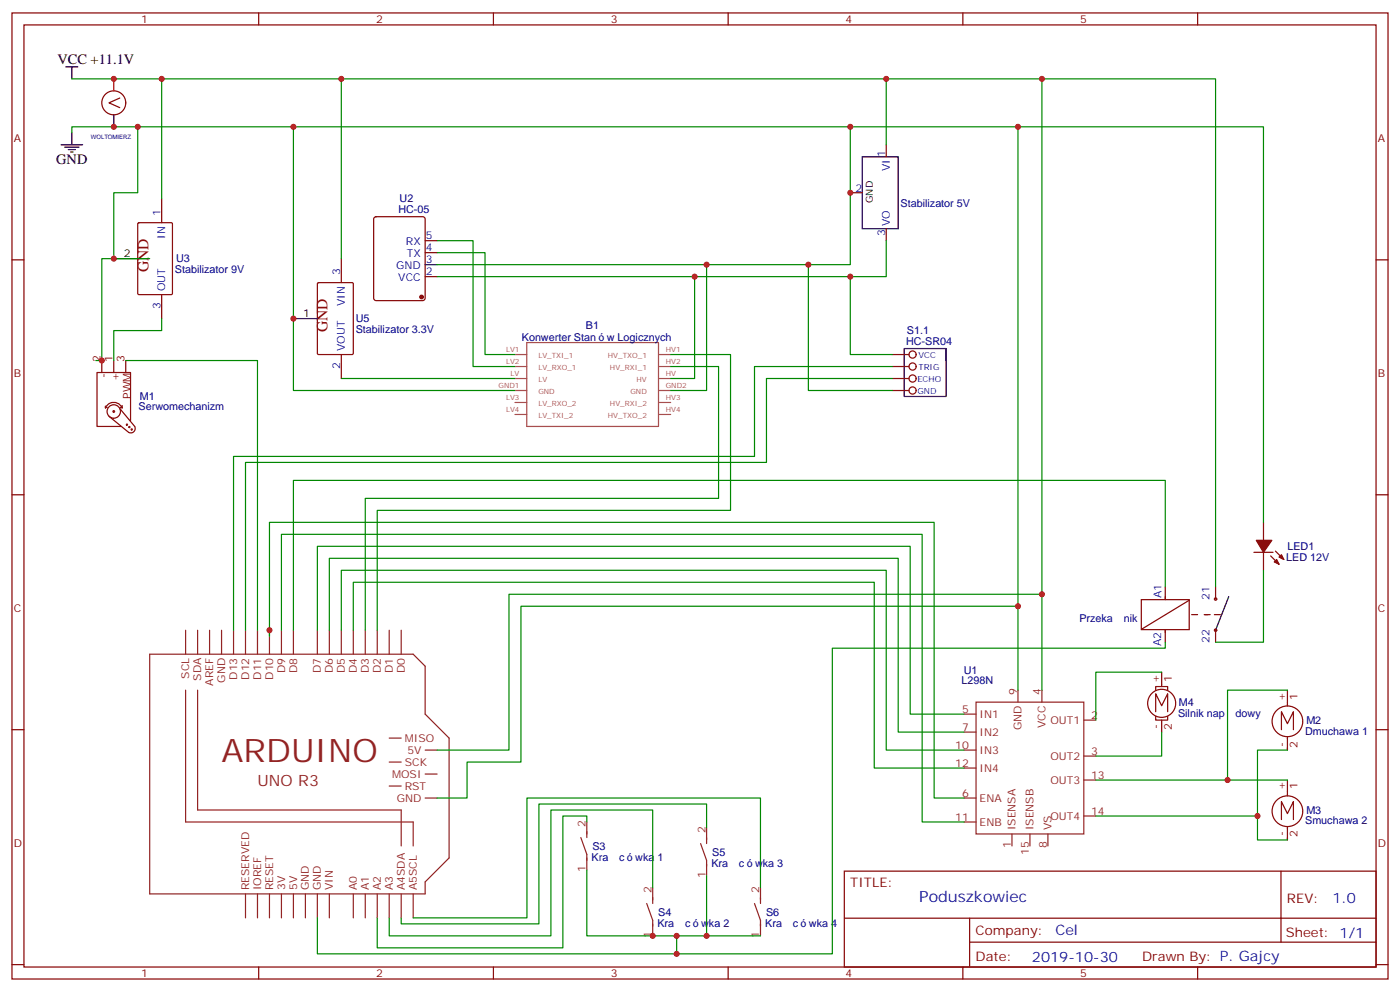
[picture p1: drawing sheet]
<svg xmlns="http://www.w3.org/2000/svg" width="412mm" height="292mm" viewBox="0 0 412 292" stroke-linecap="round" stroke-linejoin="round" font-family="sans-serif">
<g fill="none" stroke="#870000" stroke-width=".35">
<path d="M3.5 3.8h405.4v284.3h-405.4zM7.1 7.3h398.2v277.3h-398.2zM76.2 3.8v3.5M145.3 3.8v3.5M214.5 3.8v3.5M283.6 3.8v3.5M352.8 3.8v3.5M35.3 28.9l-3.2 1.4 3.2 1.4M47.6 58.5v7M250.5 56.7h3.5M261.1 42.6v3.5M3.5 76.5h3.6"/>
<path d="M40.6 65.7l.3-.2h9.5l.4 .2v20.7l-.2 .3h-9.7l-.3-.2zM100.5 76.1v7.1M110.3 64l.5-.2h13.7l.7 .4v23.6l-.4 .6-14 .1-.7-.5v-23.5zM125.2 74.4h3.6M125.2 70.8h3.6M261.1 67.3v3.5M405.3 76.5h3.6M47.6 86.7v7.1M93.5 83.4l.3-.2h9.9l.3 .2 .1 20.6-.2 .3-10.1 .1-.3-.2zM125.2 81.4h3.6M100.5 104.4v7M262.8 114.9h5"/>
<path d="M262.8 111.4h5M262.8 107.9h5M262.8 104.4h5M3.5 145.6h3.6M372.2 153.7v5.3M405.3 145.6h3.6M336.2 176.5h14.1v8.8h-14.1zM343.3 175.6v.9M343.3 172.8v3.5M350.3 176.7l-13.9 8.4M358.1 172.8v3.5M369.4 162.6h5.6"/>
<path d="M372.2 162.6v5.3M374.3 163.6l2.5 2.5M375.7 162.2l2.5 2.5M343.3 185.3v.9M343.3 185.5v3.5M351 180.9h1.8M354.7 180.9h1.8M354.9 180.9h.9M357.7 180.9h1.8M358.1 185.5v3.5M3.5 214.8h3.6M405.3 214.8h3.6"/>
<path d="M248.7 256.4h156.6v28.2h-156.6zM377.3 256.4v20.9M248.7 270.2h156.5M285.6 277.3h119.6M285.6 270.2v14.2M3.5 283.9h3.6M76.2 284.6v3.5M145.3 284.6v3.5M214.5 284.6v3.5M283.6 284.6v3.5M352.8 284.6v3.5M405.3 283.9h3.6"/>
<circle cx="33.5" cy="30.3" r="3.5"/>
<circle cx="268.8" cy="114.9" r="1.06"/>
<circle cx="268.8" cy="111.4" r="1.06"/>
<circle cx="268.8" cy="104.4" r="1.06"/>
<circle cx="268.8" cy="107.9" r="1.06"/>
<circle cx="358.1" cy="176.3" r=".35"/>
<circle cx="358.1" cy="185.5" r=".35"/>
</g>
<g fill="none" stroke="#8c2424" stroke-width=".35">
<path d="M44.1 192.5h77.6l3.5 3.6v14.1l7.1 7v35.3l-7.1 7.1v3.5h-81.1zM54.7 185.5v7M58.2 185.5v7M61.7 185.5v7M65.3 185.5v7M68.8 185.5v7M72.3 185.5v7M75.8 185.5v7M79.4 185.5v7M82.9 185.5v7M86.4 185.5v7M93.5 185.5v7"/>
<path d="M97 185.5v7M100.5 185.5v7M104.1 185.5v7M107.6 185.5v7M111.1 185.5v7M114.7 185.5v7M118.2 185.5v7M54.7 203.1v38.8h67v7.1M58.2 203.1v35.3h60v10.6M114.7 217.2h3.5M284 210.2h3.5M284 215.5h3.5"/>
<path d="M287.5 206.7h31.8v38.8h-31.8zM299.9 203.1v3.6M306.9 203.1v3.6M319.3 211.9h3.5M114.7 224.3h3.5M114.7 231.4h3.5M125.2 234.9h3.6M125.2 220.8h3.6M125.2 227.8h3.6M284 234.9h3.5M284 220.8h3.5M284 226.1h3.5"/>
<path d="M319.3 222.5h3.5M319.3 229.6h3.5M171.1 246.5l1.8 5v4.5M172.9 241.9v4.6M206.4 248.3l1.7 4.9v4.6M208.1 243.7v4.6M284 241.9h3.5M298.1 245.5v3.5M303.4 245.5v3.5M308.7 245.5v3.5M319.3 240.2h3.5M72.3 263.1v7.1"/>
<path d="M75.8 263.1v7.1M79.4 263.1v7.1M82.9 263.1v7.1M86.4 263.1v7.1M90 263.1v7.1M93.5 263.1v7.1M97 263.1v7.1M104.1 263.1v7.1M107.6 263.1v7.1M111.1 263.1v7.1M114.7 263.1v7.1M118.2 263.1v7.1"/>
<path d="M121.7 263.1v7.1M190.5 265.9l1.8 5v4.5M192.3 261.3v4.6M222.2 265.9l1.8 5v4.5M224 261.3v4.6"/>
</g>
<g fill="none" stroke="#000" stroke-width=".35">
<path d="M19.4 19.7h3.5M21.2 19.7v3.5M21.2 39.1v3.5M33.5 33.8v3.5M18 42.6h6.3M19 43.3h4.3M20.1 44h2.1M20.8 44.7h.7M254 46.1h10.6v21.2h-10.6zM33.5 76.1h7.1M125.2 77.9h3.6M86.4 93.8h7.1"/>
<path d="M278.7 102.6v14.1h-12.4v-14.1h12.4v3.5M361.9 175.6l-3.8 9.9"/>
</g>
<g fill="#870000" stroke="#870000" stroke-width=".35">
<path d="M375.4 165.4l.7-.7 .7 1.4z"/>
<path d="M376.8 164l.7-.7 .7 1.4z"/>
<path d="M370.1 159h4.5l-2.4 3.6z"/>
<circle cx="124.2" cy="87.4" r=".53"/>
</g>
<g fill="none" stroke="#a64a4a" stroke-width=".35">
<path d="M151.7 104.4h3.5M151.7 107.9h3.5M151.7 111.4h3.5M151.7 114.9h3.5M151.7 118.5h3.5M155.2 100.8h38.8v24.7h-38.8zM194.1 104.4h3.5M194.1 107.9h3.5M194.1 111.4h3.5M194.1 114.9h3.5M194.1 118.5h3.5M151.7 122h3.5"/>
<path d="M194.1 122h3.5"/>
</g>
<g fill="none" stroke="#850000" stroke-width=".35">
<path d="M30 106.1v3.5M31 119.5v.6M31.6 119.9l-.6 .2M33.5 106.1v3.5M35.5 119.9l.5 .2M36 119.3v.8M37 106.1v3.5M33.3 123.1a1.98 1.98 0 0 1-1.4-3.1 1.98 1.98 0 0 1 3.3 .2 1.98 1.98 0 0 1-1.7 2.9M33.4 121.3l.1-.4 .3 .2-.3 .3M35.3 120.2l4.4 5.3a1.31 1.31 0 0 1-.3 1.5 1.31 1.31 0 0 1-1.5 .3l-5.8-4.8M36 120.1a2.68 2.68 0 0 0-2.5-1.7 2.68 2.68 0 0 0-2.5 1.7M37.3 125.1l.1-.3 .2 .2-.2 .2"/>
<path d="M38 125.8l.1-.3 .2 .2-.2 .2M38.5 123.8v-14.2h-9.9v15.9h7M38.7 126.5l.1-.3 .2 .2-.2 .2M342.2 197.8v4.3M340.4 210.9v1h3.6v-1M340.4 203.1v-1h3.6v1M340.4 209.5v-5.3l1.8 3.5 1.8-3.5v5.3M342.2 211.9v3.6M346.3 207a4.1 4.1 0 0 0-5.9-3.7 4.1 4.1 0 0 0-.8 6.9 4.1 4.1 0 0 0 6.6-2.2l.1-.8M377.5 214.8v-5.3l1.7 3.5 1.8-3.5v5.3M379.2 203.1v4.7M379.2 216.8v4"/>
<path d="M383.8 212.3a4.5 4.5 0 0 0-6.5-4.1 4.5 4.5 0 0 0-.9 7.6 4.5 4.5 0 0 0 7.2-2.5l.1-.8M379.2 229.6v4.6M383.8 238.8a4.5 4.5 0 0 0-6.5-4.1 4.5 4.5 0 0 0-.9 7.6 4.5 4.5 0 0 0 7.2-2.6l.1-.7M377.5 241.2v-5.3l1.7 3.6 1.8-3.6v5.3M379.2 243.3v3.9"/>
</g>
<path d="M33.5 23.2v3.5" fill="none" stroke="#f00" stroke-width=".35"/>
<g fill="none" stroke="#008700" stroke-width=".35">
<path d="M21.2 23.2h285.7v179.9M21.2 39.1v-1.8h278.7v165.8M40.6 37.3v19.4h-7.1v19.4h10.6M47.6 23.2v35.3M86.4 37.3v77.6h65.3M100.5 23.2v52.9M250.5 37.3v40.6h-121.7M261.1 23.2v19.4M299.9 37.3h72.3v116.4M306.9 23.2h51.2v149.6M33.5 76.1h-3.5v30h-1.8M128.8 70.8h10.5v37.1h12.4"/>
<path d="M128.8 74.4h14.1v30h8.8M208.1 77.9v37h-10.5M238.1 77.9v37h24.7M261.1 70.8v10.6h-132.3M47.6 93.8v3.5h-14.1v8.8M204.6 81.4v30h-7M250.5 81.4v23h12.3M37 106.1h38.8v79.4M100.5 111.4h51.2M197.6 104.4h17.6v45.8h-104.1v35.3M197.6 107.9h14.1v38.8h-104.1v38.8M262.8 107.9h-40.6v26.4h-153.4v51.2"/>
<path d="M262.8 111.4h-37v24.7h-153.5v49.4M299.9 178.4h-146.4v45.9h-15.9v10.6h-8.8M306.9 174.9h-157v45.9h-21.1M343.3 172.8v-31.4h-256.9v44.1M372.2 167.9v21.1h-14.1M79.4 187.3v-33.6h195.8v81.2h8.8M82.9 185.5v-28.2h188.7v84.6h12.4M93.5 185.5v-24.7h174.6v49.4h15.9M97 185.5v-21.2h167.6v51.2h19.4M100.5 185.5v-17.6h160.6v52.9h22.9M104.1 185.5v-14.1h153.4v54.7h26.5M342.2 197.8h-19.4v14.1"/>
<path d="M343.3 189v1.8h-98.1v89.9h-45.9M342.2 215.5v7h-19.4M379.2 203.1h-17.6v26.5h-38.8M361.6 229.6h17.6M379.2 220.8h-8.8v19.4M172.9 256v19.4h51.1M172.9 241.9v-1.7h-7.1v38.8h-54.7v-8.8M208.1 243.7v-7.1h-49.4v35.3h-40.5v-1.7M208.1 257.8v17.6M322.8 240.2h47.6v7h8.8M93.5 270.2v10.5h105.8v-5.3M192.3 261.3v-22.9h-30v37h-47.6v-5.2"/>
<path d="M224 261.3v-26.4h-68.8v35.3h-33.5"/>
</g>
<g fill="#c00">
<circle cx="33.5" cy="23.2" r=".88"/>
<circle cx="33.5" cy="37.3" r=".88"/>
<circle cx="47.6" cy="23.2" r=".88"/>
<circle cx="261.1" cy="23.2" r=".88"/>
<circle cx="40.6" cy="37.3" r=".88"/>
<circle cx="33.5" cy="76.1" r=".88"/>
<circle cx="30" cy="106.1" r=".88"/>
<circle cx="100.5" cy="23.2" r=".88"/>
<circle cx="86.4" cy="37.3" r=".88"/>
<circle cx="86.4" cy="93.8" r=".88"/>
<circle cx="250.5" cy="37.3" r=".88"/>
<circle cx="250.5" cy="56.7" r=".88"/>
<circle cx="204.6" cy="81.4" r=".88"/>
<circle cx="208.1" cy="77.9" r=".88"/>
<circle cx="208.1" cy="275.4" r=".88"/>
<circle cx="192.3" cy="275.4" r=".88"/>
<circle cx="361.6" cy="229.6" r=".88"/>
<circle cx="370.4" cy="240.2" r=".88"/>
<circle cx="250.5" cy="81.4" r=".88"/>
<circle cx="238.1" cy="77.9" r=".88"/>
<circle cx="79.4" cy="185.5" r=".88"/>
<circle cx="306.9" cy="174.9" r=".88"/>
<circle cx="299.9" cy="178.4" r=".88"/>
<circle cx="199.3" cy="275.4" r=".88"/>
<circle cx="306.9" cy="23.2" r=".88"/>
<circle cx="299.9" cy="37.3" r=".88"/>
<circle cx="199.3" cy="280.7" r=".88"/>
</g>
<text font-size="9.5" fill="#8d2323" x="65.3" y="224.3">ARDUINO</text>
<g font-size="4.6" fill="#800">
<text x="43.7" y="80.2" transform="rotate(-90 43.7 80.2)">GND</text>
<text x="96.5" y="97.8" transform="rotate(-90 96.5 97.8)">GND</text>
</g>
<text font-size="4.6" fill="#8d2323" x="75.8" y="231.4">UNO R3</text>
<text font-size="4.6" fill="#00f" x="270.8" y="265.4">Poduszkowiec</text>
<g font-size="4.2">
<text x="16.9" y="19">VCC +11.1V</text>
<text x="16.6" y="48.3">GND</text>
</g>
<g font-size="4.2" fill="#00f">
<text x="392.5" y="265.7">1.0</text>
<text x="310.9" y="275.2">Cel</text>
<text x="304" y="283">2019-10-30</text>
</g>
<g font-size="3.9" fill="#800">
<text x="250.5" y="261">TITLE:</text>
<text x="379.1" y="265.7">REV:</text>
<text x="287.4" y="275.2">Company:</text>
<text x="378.7" y="275.8">Sheet: 1/1</text>
<text x="287.4" y="282.9">Date:</text>
<text x="336.4" y="282.9">Drawn By: P. Gajcy</text>
</g>
<g font-size="3.2" fill="#800">
<text x="41.6" y="6.8">1</text>
<text x="110.8" y="6.8">2</text>
<text x="179.9" y="6.8">3</text>
<text x="249.1" y="6.8">4</text>
<text x="318.2" y="6.8">5</text>
<text x="4.1" y="41.9">A</text>
<text x="405.9" y="41.9">A</text>
<text x="4.1" y="111.1">B</text>
<text x="405.9" y="111.1">B</text>
<text x="4.1" y="180.2">C</text>
<text x="405.9" y="180.2">C</text>
<text x="4.1" y="249.3">D</text>
<text x="405.9" y="249.3">D</text>
<text x="41.6" y="287.6">1</text>
<text x="110.8" y="287.6">2</text>
<text x="179.9" y="287.6">3</text>
<text x="249.1" y="287.6">4</text>
<text x="318.2" y="287.6">5</text>
</g>
<g font-size="3.2" fill="#00f">
<text x="260.7" y="46.1" transform="rotate(-90 260.7 46.1)">1</text>
<text x="262.1" y="50.4" transform="rotate(-90 262.1 50.4)">VI</text>
<text x="252" y="56.4">2</text>
<text x="47.3" y="63.4" transform="rotate(-90 47.3 63.4)">1</text>
<text x="48.7" y="70.3" transform="rotate(-90 48.7 70.3)">IN</text>
<text x="125.4" y="70.5">5</text>
<text x="260.7" y="69.3" transform="rotate(-90 260.7 69.3)">3</text>
<text x="262.1" y="66.6" transform="rotate(-90 262.1 66.6)">VO</text>
<text x="119.5" y="72.2">RX</text>
<text x="119.8" y="75.8">TX</text>
<text x="125.4" y="77.5">3</text>
<text x="125.4" y="74">4</text>
<text x="100.2" y="81.1" transform="rotate(-90 100.2 81.1)">3</text>
<text x="116.6" y="79.3">GND</text>
<text x="117.3" y="82.8">VCC</text>
<text x="125.4" y="81.1">2</text>
<text x="48.7" y="85.7" transform="rotate(-90 48.7 85.7)">OUT</text>
<text x="47.3" y="90.8" transform="rotate(-90 47.3 90.8)">3</text>
<text x="101.6" y="90.1" transform="rotate(-90 101.6 90.1)">VIN</text>
<text x="101.6" y="103.3" transform="rotate(-90 101.6 103.3)">VOUT</text>
<text x="100.2" y="108.5" transform="rotate(-90 100.2 108.5)">2</text>
<text x="342.1" y="176.1" transform="rotate(-90 342.1 176.1)">A1</text>
<text x="356.3" y="176.7" transform="rotate(-90 356.3 176.7)">21</text>
<text x="342.1" y="190.1" transform="rotate(-90 342.1 190.1)">A2</text>
<text x="356.3" y="189.3" transform="rotate(-90 356.3 189.3)">22</text>
</g>
<g font-size="3.2" fill="#000080">
<text x="117.7" y="59.5">U2</text>
<text x="117.3" y="62.7">HC-05</text>
<text x="265.3" y="61">Stabilizator 5V</text>
<text x="51.9" y="77.2">U3</text>
<text x="51.5" y="80.4">Stabilizator 9V</text>
<text x="104.8" y="94.9">U5</text>
<text x="104.8" y="98.1">Stabilizator 3.3V</text>
<text x="153.7" y="100.3">Konwerter Stan</text>
<text x="172.6" y="96.8">B1</text>
<text x="178.8" y="100.3">w Logicznych</text>
<text x="266.9" y="101.5">HC-SR04</text>
<text x="267.2" y="98.3">S1.1</text>
<text x="41.2" y="117.6">M1</text>
<text x="40.8" y="120.8">Serwomechanizm</text>
<text x="379.2" y="161.9">LED1</text>
<text x="378.9" y="165">LED 12V</text>
<text x="318" y="183">Przeka</text>
<text x="331" y="183">nik</text>
<text x="283.3" y="201.4">L298N</text>
<text x="283.9" y="198.2">U1</text>
<text x="347.3" y="207.8">M4</text>
<text x="347" y="211">Silnik nap</text>
<text x="364" y="211">dowy</text>
<text x="384.8" y="213">M2</text>
<text x="384.5" y="216.2">Dmuchawa 1</text>
<text x="384.8" y="239.5">M3</text>
<text x="384.5" y="242.6">Smuchawa 2</text>
<text x="174.5" y="250.1">S3</text>
<text x="209.8" y="251.9">S5</text>
<text x="174.3" y="253.3">Kra</text>
<text x="182.4" y="253.3">c</text>
<text x="187.1" y="253.3">wka 1</text>
<text x="209.5" y="255.1">Kra</text>
<text x="217.7" y="255.1">c</text>
<text x="222.4" y="255.1">wka 3</text>
<text x="193.9" y="269.5">S4</text>
<text x="225.7" y="269.5">S6</text>
<text x="193.7" y="272.7">Kra</text>
<text x="201.8" y="272.7">c</text>
<text x="206.5" y="272.7">wka 2</text>
<text x="225.4" y="272.7">Kra</text>
<text x="233.5" y="272.7">c</text>
<text x="238.3" y="272.7">wka 4</text>
</g>
<g font-size="3.2">
<text x="36.4" y="75.8">2</text>
<text x="89.4" y="93.4">1</text>
</g>
<g font-size="3.2" fill="#840000">
<text x="29.6" y="106.5" transform="rotate(-90 29.6 106.5)">2</text>
<text x="33.2" y="106.5" transform="rotate(-90 33.2 106.5)">1</text>
<text x="36.7" y="106.5" transform="rotate(-90 36.7 106.5)">3</text>
<text x="31.5" y="111.1" transform="rotate(-90 31.5 111.1)">-</text>
<text x="35" y="112.3" transform="rotate(-90 35 112.3)">+</text>
<text x="38.5" y="117.4" transform="rotate(-90 38.5 117.4)">PWM</text>
<text x="341.5" y="200.9" transform="rotate(-90 341.5 200.9)">+</text>
<text x="345.2" y="200.6" transform="rotate(-90 345.2 200.6)">1</text>
<text x="378.5" y="206.2" transform="rotate(-90 378.5 206.2)">+</text>
<text x="382.2" y="205.9" transform="rotate(-90 382.2 205.9)">1</text>
<text x="341.5" y="214.4" transform="rotate(-90 341.5 214.4)">-</text>
<text x="345.2" y="214.7" transform="rotate(-90 345.2 214.7)">2</text>
<text x="378.5" y="219.7" transform="rotate(-90 378.5 219.7)">-</text>
<text x="382.2" y="220" transform="rotate(-90 382.2 220)">2</text>
<text x="378.5" y="232.6" transform="rotate(-90 378.5 232.6)">+</text>
<text x="382.2" y="232.4" transform="rotate(-90 382.2 232.4)">1</text>
<text x="378.5" y="246.2" transform="rotate(-90 378.5 246.2)">-</text>
<text x="382.2" y="246.5" transform="rotate(-90 382.2 246.5)">2</text>
</g>
<g font-size="3.2" fill="#8d2323">
<text x="55.7" y="199.8" transform="rotate(-90 55.7 199.8)">SCL</text>
<text x="59.3" y="200.4" transform="rotate(-90 59.3 200.4)">SDA</text>
<text x="62.8" y="201.8" transform="rotate(-90 62.8 201.8)">AREF</text>
<text x="66.3" y="200.9" transform="rotate(-90 66.3 200.9)">GND</text>
<text x="69.8" y="200.1" transform="rotate(-90 69.8 200.1)">D13</text>
<text x="73.4" y="200.1" transform="rotate(-90 73.4 200.1)">D12</text>
<text x="76.9" y="200.1" transform="rotate(-90 76.9 200.1)">D11</text>
<text x="80.4" y="200.1" transform="rotate(-90 80.4 200.1)">D10</text>
<text x="84" y="198.1" transform="rotate(-90 84 198.1)">D9</text>
<text x="87.5" y="198.1" transform="rotate(-90 87.5 198.1)">D8</text>
<text x="94.5" y="198.1" transform="rotate(-90 94.5 198.1)">D7</text>
<text x="98.1" y="198.1" transform="rotate(-90 98.1 198.1)">D6</text>
<text x="101.6" y="198.1" transform="rotate(-90 101.6 198.1)">D5</text>
<text x="105.1" y="198.1" transform="rotate(-90 105.1 198.1)">D4</text>
<text x="108.7" y="198.1" transform="rotate(-90 108.7 198.1)">D3</text>
<text x="112.2" y="198.1" transform="rotate(-90 112.2 198.1)">D2</text>
<text x="115.7" y="198.1" transform="rotate(-90 115.7 198.1)">D1</text>
<text x="119.2" y="198.1" transform="rotate(-90 119.2 198.1)">D0</text>
<text x="283.4" y="209.8">5</text>
<text x="299.5" y="204.5" transform="rotate(-90 299.5 204.5)">9</text>
<text x="306.6" y="204.5" transform="rotate(-90 306.6 204.5)">4</text>
<text x="283.4" y="215.1">7</text>
<text x="288.6" y="211.2">IN1</text>
<text x="300.9" y="215" transform="rotate(-90 300.9 215)">GND</text>
<text x="308" y="214.3" transform="rotate(-90 308 214.3)">VCC</text>
<text x="309.4" y="213">OUT1</text>
<text x="321.4" y="211.6">2</text>
<text x="119.2" y="218.3">MISO</text>
<text x="120" y="221.8">5V</text>
<text x="281.4" y="220.4">10</text>
<text x="288.6" y="216.5">IN2</text>
<text x="288.6" y="221.8">IN3</text>
<text x="119.2" y="225.4">SCK</text>
<text x="281.4" y="225.7">12</text>
<text x="288.6" y="227.1">IN4</text>
<text x="309.4" y="223.6">OUT2</text>
<text x="321.4" y="222.2">3</text>
<text x="115.5" y="228.9">MOSI</text>
<text x="119.2" y="232.4">RST</text>
<text x="309.4" y="230.6">OUT3</text>
<text x="321.4" y="229.2">13</text>
<text x="116.9" y="235.9">GND</text>
<text x="283.4" y="234.5">6</text>
<text x="288.6" y="235.9">ENA</text>
<text x="321.4" y="239.8">14</text>
<text x="172.5" y="243.3" transform="rotate(-90 172.5 243.3)">2</text>
<text x="207.8" y="245.1" transform="rotate(-90 207.8 245.1)">2</text>
<text x="281.4" y="241.6">11</text>
<text x="288.6" y="243">ENB</text>
<text x="299.2" y="244.4" transform="rotate(-90 299.2 244.4)">ISENSA</text>
<text x="304.4" y="244.4" transform="rotate(-90 304.4 244.4)">ISENSB</text>
<text x="309.4" y="241.2">OUT4</text>
<text x="309.7" y="244.4" transform="rotate(-90 309.7 244.4)">VS</text>
<text x="297.7" y="249.6" transform="rotate(-90 297.7 249.6)">1</text>
<text x="303" y="251.6" transform="rotate(-90 303 251.6)">15</text>
<text x="308.3" y="249.6" transform="rotate(-90 308.3 249.6)">8</text>
<text x="172.5" y="256.7" transform="rotate(-90 172.5 256.7)">1</text>
<text x="73.4" y="262" transform="rotate(-90 73.4 262)">RESERVED</text>
<text x="76.9" y="262" transform="rotate(-90 76.9 262)">IOREF</text>
<text x="80.4" y="262" transform="rotate(-90 80.4 262)">RESET</text>
<text x="84" y="262" transform="rotate(-90 84 262)">3V</text>
<text x="87.5" y="262" transform="rotate(-90 87.5 262)">5V</text>
<text x="91" y="262" transform="rotate(-90 91 262)">GND</text>
<text x="94.5" y="262" transform="rotate(-90 94.5 262)">GND</text>
<text x="98.1" y="262" transform="rotate(-90 98.1 262)">VIN</text>
<text x="105.1" y="262" transform="rotate(-90 105.1 262)">A0</text>
<text x="108.7" y="262" transform="rotate(-90 108.7 262)">A1</text>
<text x="112.2" y="262" transform="rotate(-90 112.2 262)">A2</text>
<text x="115.7" y="262" transform="rotate(-90 115.7 262)">A3</text>
<text x="119.2" y="262" transform="rotate(-90 119.2 262)">A4SDA</text>
<text x="122.8" y="262" transform="rotate(-90 122.8 262)">A5SCL</text>
<text x="191.9" y="262.7" transform="rotate(-90 191.9 262.7)">2</text>
<text x="207.8" y="258.4" transform="rotate(-90 207.8 258.4)">1</text>
<text x="223.7" y="262.7" transform="rotate(-90 223.7 262.7)">2</text>
<text x="191.9" y="276.1" transform="rotate(-90 191.9 276.1)">1</text>
<text x="223.7" y="276.1" transform="rotate(-90 223.7 276.1)">1</text>
</g>
<text font-size="2.8" x="257.1" y="59.7" transform="rotate(-90 257.1 59.7)">GND</text>
<g font-size="2.5" fill="#00f">
<text x="270.6" y="105.4">VCC</text>
<text x="270.2" y="112.5">ECHO</text>
<text x="270.6" y="108.9">TRIG</text>
<text x="270.2" y="116">GND</text>
</g>
<g font-size="2.1" fill="#a54b4b">
<text x="149.1" y="103.7">LV1</text>
<text x="149.1" y="107.2">LV2</text>
<text x="158.6" y="105.4">LV_TXI_1</text>
<text x="179.1" y="105.4">HV_TXO_1</text>
<text x="196.1" y="103.7">HV1</text>
<text x="196.1" y="107.2">HV2</text>
<text x="150.4" y="110.7">LV</text>
<text x="158.6" y="112.4">LV</text>
<text x="158.6" y="108.9">LV_RXO_1</text>
<text x="179.7" y="108.9">HV_RXI_1</text>
<text x="187.5" y="112.4">HV</text>
<text x="196.1" y="110.7">HV</text>
<text x="146.8" y="114.2">GND1</text>
<text x="149.1" y="117.8">LV3</text>
<text x="158.6" y="116">GND</text>
<text x="158.6" y="119.5">LV_RXO_2</text>
<text x="179.7" y="119.5">HV_RXI_2</text>
<text x="185.7" y="116">GND</text>
<text x="196.1" y="114.2">GND2</text>
<text x="196.1" y="117.8">HV3</text>
<text x="149.1" y="121.3">LV4</text>
<text x="158.6" y="123">LV_TXI_2</text>
<text x="179.1" y="123">HV_TXO_2</text>
<text x="196.1" y="121.3">HV4</text>
</g>
<text font-size="1.8" fill="#000080" x="26.7" y="40.9">WOLTOMIERZ</text>
</svg>
